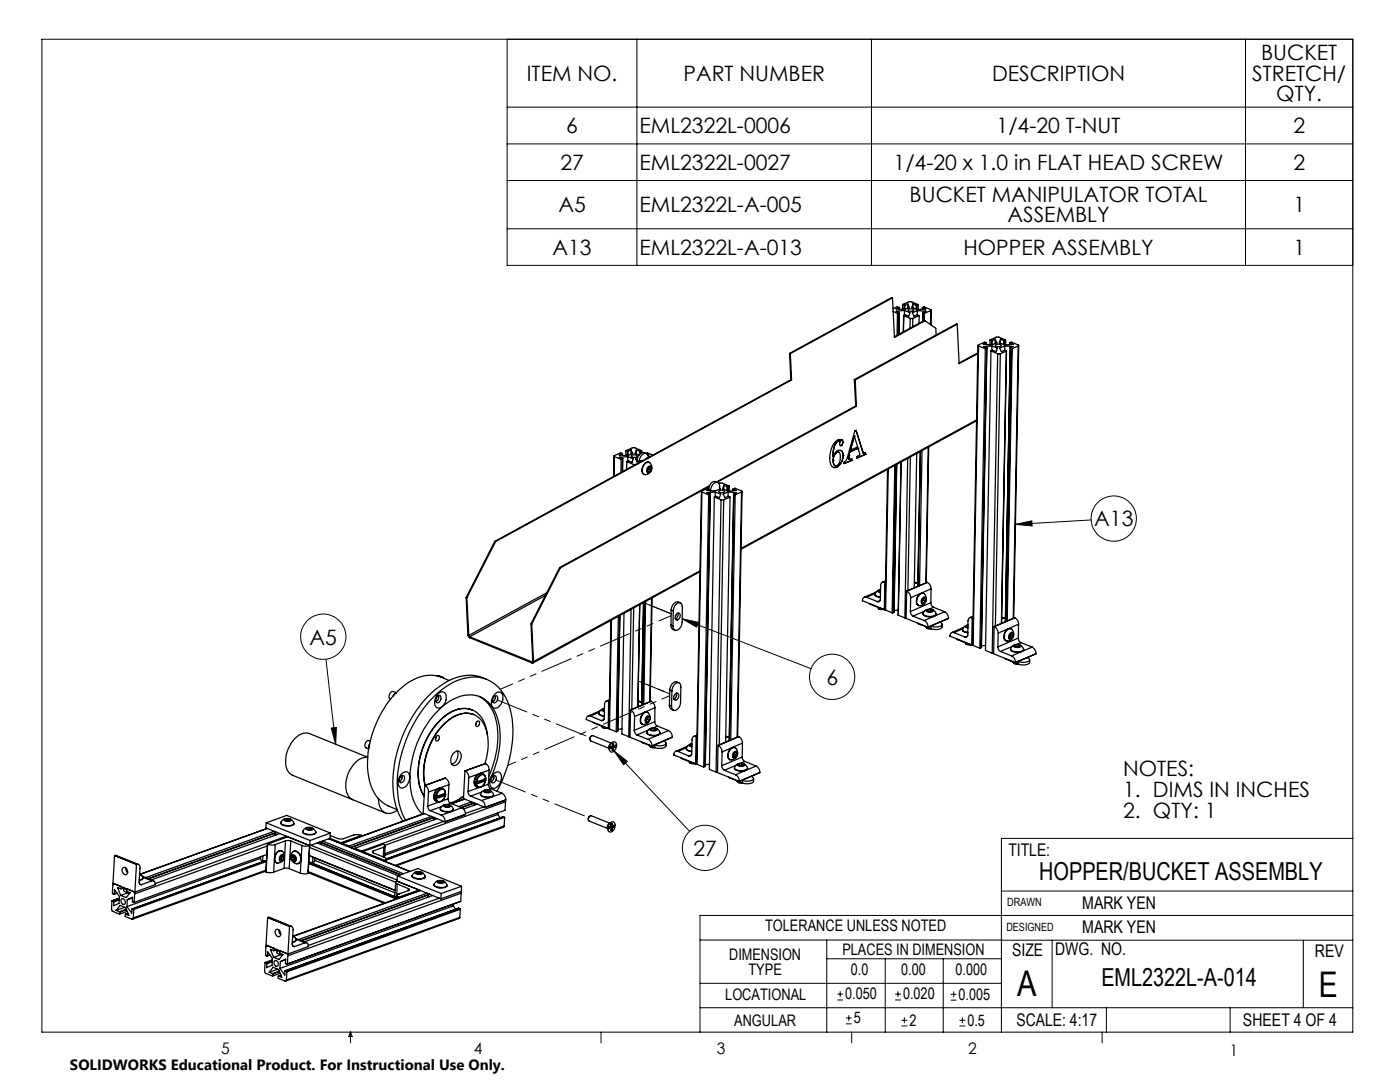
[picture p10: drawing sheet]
<svg xmlns="http://www.w3.org/2000/svg" width="279mm" height="216mm" viewBox="0 0 279 216" stroke-linecap="round" stroke-linejoin="round" font-family="sans-serif">
<g fill="none" stroke="#000" stroke-width=".2">
<path d="M8.4 7.8h261.6v198.2h-261.6zM101.2 7.8v45.2h168.8M127.1 7.8v45.2M173.9 7.8v45.2M248.6 7.8v45.2M101.2 28.7h168.8M101.2 36h168.8M101.2 21.4h168.8M101.2 45.6h168.8M202.7 104.6l3.2-.7 .1 1.1zM217.8 103.8l-15.1 .8M65.1 131.6l1.9 16.9"/>
<path d="M136.1 123.5l25.8 9.9M136.1 123.5l3.3 .7-.4 .9zM66.1 145.3l1-.1-.1 3.3zM122.6 149.9l15 16M122.6 149.9l2.6 2-.7 .7zM199.8 177.8h70.2M270 167.3h-70.2v38.7M139.7 187.6h60.2M139.7 196.2h60.1M165 187.6v18.4M165 191.3h34.8M167.1 199.5h1.1"/>
<path d="M167.1 198.4h1.1M167.7 197.8v1.1M176.7 191.3v14.7M178.6 199.5h1.2M178.6 198.4h1.2M179.2 197.8v1.1M188.2 191.3v14.7M189.7 199.6h1.2M189.7 198.4h1.2M190.3 197.8v1.2M199.8 187.6h70.2M210 187.6v13.5"/>
<path d="M260.1 187.6v13.5M270 182.7h-130.3v23.3M70 206v2.1M70 206l.3 .8h-.7zM119.9 206v2.1M139.7 201.1h130.3M168.8 204.3h1.2M168.8 203.1h1.2M169.4 202.6v1.1M170 206v2.1M179.9 204.7h1.2M179.9 203.6h1.2"/>
<path d="M180.5 203v1.2M191.5 204.7h1.2M191.5 203.6h1.2M192.1 203v1.2M220 206v2.1M220.8 201.1v4.9M245.5 201.1v4.9"/>
<circle cx="222.3" cy="103.5" r="4.5"/>
<circle cx="64.5" cy="127" r="4.5"/>
<circle cx="166.1" cy="135.1" r="4.5"/>
<circle cx="140.7" cy="169.2" r="4.5"/>
</g>
<path d="M136.1 123.5l3.3 .7-.4 .9zM202.7 104.6l3.2-.7 .1 1.1zM122.6 149.9l2.6 2-.7 .7zM66.1 145.3l1-.1-.1 3.3z" fill="#000"/>
<g fill="none" stroke="#000" stroke-width=".25">
<path d="M178.1 59.4l-20.4 11.2M178.1 59.4l.4 7.9 6.1-3.3M178.1 59.4h-.2l-20.3 11.1M157.6 70.5l.1 .1M157.6 70.5l.2 5.3M157.7 70.6l.3 5.2M157.8 75.8h.2M157.8 75.8l-59.1 32.2M158 75.8l-59.1 32.3M170.5 75.7l.2 .1M170.5 75.7l.3 5.3M170.7 75.8l.2 5.3"/>
<path d="M178.2 62.2l.9 .3M179.1 62.5h.1M179.1 62.5l-.1 4.4M179.2 62.5v4.3M179.4 61.3l-.3-.1-.9 .4M179.4 61.4v.3M179.4 61.4h.1M179.4 61.3v.4M179.5 62.4l-.1 4.3M179.5 62.4l-.3 .1M180.1 60.7l1.7-.5 1.5 .6M180.1 60.7l.3 .2"/>
<path d="M180.1 60.7v1M180.3 63v3.2M180.4 63l1.2 .5M180.4 63l-.1 3.2M180.4 60.9h.2M180.4 60.9v.9M180.5 61.9l1.1 .5-.2 .7-.7-.3-.3 .2M180.5 61.9l-1.6 .2 .6 .3M180.5 61.9v1M180.6 60.9v.8M181.2 60.6l-.6 .3M181.2 60.6l.3 .7-1 .5-1.7-.2 .6-.2"/>
<path d="M181.2 60.6v.9M181.2 61.8a.72 .72 0 0 1 1.2 .1 .72 .72 0 0 1-1.2-.1zM181.6 63.5h.6M181.6 63.5v2M182.2 63.5l-.1 1.7M182.2 60.6l.6 .3M182.2 60.6l-.2 .7 1.1 .5 1.6-.1-.6-.3M182.2 60.6v.8M182.8 60.9h.2M182.8 60.9v.8M183 60.9v.8M183.1 62l-1 .4 .3 .7 .6-.3 .4 .2"/>
<path d="M183.1 62l1.7 .1-.7 .3 .4 .1M183.1 62v.8M183.3 60.8l-.3 .1M183.3 60.8l-.1 1M183.4 63l-1.2 .5M183.4 63v1.5M184.1 61.3h.1M184.1 61.4v.3M184.1 61.3l.3-.1 1.4 .6-.1 .2M184.1 62.4v1.7M184.4 64h.2M184.4 64l-5.9 3.2"/>
<path d="M184.5 62.5v1.5M184.6 64l2.2 1.5v1.3M185.7 62l-1.2 .5M185.7 62v2.8M185.8 61.9v2.9M191 64.7l-20.3 11.1M191 64.7l.4 7.9 3.8-2M191 64.7l-.1-.1-20.4 11.1M195.2 68.9l-1.1 59.8 .1 .1M195.2 70.4l-3.8 2M195.3 69l1.3 .6M195.3 69l-1.1 59.8"/>
<path d="M196.6 69.6l-1.1 59.7M196.8 68.4l-.3-.1-1.3 .5v.1l.1 .1M196.8 68.4v.4M197 69.4l-1.2 59.8M197.6 67.8l1.4-.6 1.7 .6M197.6 67.8l.3 .1M197.6 67.8v1M197.8 70l1.3 .6M197.8 70l-1.1 59.8 1.3 .6M197.9 67.9h.1M197.9 67.9v.9M197.9 69l1.1 .5-.2 .7-.6-.3-.4 .1"/>
<path d="M197.9 69l-1.6 .1 .7 .3-.4 .2M197.9 69v1M198 67.9v.9M198.6 67.7l.4 .7-1.1 .4-1.6-.1 .5-.3M198.6 67.7l-.6 .2M198.6 67.7v.8M198.7 68.8l.7-.1 .4 .2a.85 .85 0 0 1-1.2 0zM199.1 70.6h.5M199.1 70.6l-1.1 59.8M199.6 70.6l-1 54.3M199.7 67.7l-.3 .7 1.1 .4 1.7-.1-.7-.3M199.7 67.7l.6 .2"/>
<path d="M199.7 67.7l-.1 .8M200.3 67.9h.1M200.3 67.9v.8M200.4 67.9v.9M200.5 69l1.7 .1-.6 .4M200.5 69l-1 .5 .3 .7 .7-.3 .3 .1M200.5 69v.9M200.7 67.8l-.3 .1M200.7 67.8v1M200.8 70.1h.1M200.8 70.1l-1.2 .5M200.9 70l-1 54.4 .9-54.3"/>
<path d="M201.5 68.4v.4M201.5 68.4l.3-.1 1.5 .6-.1 .1M201.6 69.4l-1 54.7M201.6 69.5l.3 .1M201.9 69.6h.1M201.9 69.6l-1 54.4M202 69.6l-1 54.3M203.2 69l-1.2 .6M203.2 69l-1 54.4M203.3 68.9l-1 54.4M122.5 91l-.1 4.1M122.6 91.1l1.4 .6"/>
<path d="M122.6 91.1v3.9M124 91.7l-.1 2.6M124.2 90.5l-.3-.2-1.3 .6v.2M124.2 90.5h.1M124.2 90.5v.3M124.2 91.5l-.2 .2M124.3 91.5l-.1 2.6v-2.6M124.9 89.9l1.4-.6 .4 .1 1.4 .5M124.9 89.9l.3 .1M124.9 89.9v1M125.1 92.1l1.3 .6M125.1 92.1v1.6"/>
<path d="M125.2 90h.1M125.2 90v.9M125.3 91.1l1.1 .4-.2 .8-.8-.3-.3 .1M125.3 91.1l-1.7 .1 .6 .3M125.3 91.1v.9M125.3 90v.9M125.9 89.8l.4 .7-1 .4-1.7-.1 .6-.3M125.9 89.8l-.6 .2M125.9 89.8v.8M126 90.9a.7 .7 0 0 1 1.1 .2l-.7 .2-.4-.2zM126.4 92.7h.4M126.4 92.7v.2"/>
<path d="M127 89.8l.6 .2M127 89.8l-.2 .7 .7 .3M127 89.8v.8M127.1 91.9v.2M127.2 91.4l-.3 .1 .3 .8 .8-.3M127.6 90h.2M127.6 90v.7M127.8 90l-.1 .6M128.1 89.9l-.3 .1M128.1 89.9v.4M128.6 92.6a.77 .77 0 0 1 .9-.4 .77 .77 0 0 1 .6 .8 1.31 1.31 0 0 1-1.7 1.6l-.2-.8zM128.9 90.5l.3-.2 1.1 .5"/>
<path d="M129 90.5a1.09 1.09 0 0 0-1.7 .8l-.2 .6M129.2 91.4l-.3 .1M129.2 90.7l.3 .1h-.2M129.2 93.3a.49 .49 0 0 1 .8-.3 .49 .49 0 0 1 0 .8l-.5 .5a.48 .48 0 0 1-.5-.2 .48 .48 0 0 1 .1-.6zM129.4 91.3a.71 .71 0 0 0-.5-.8 .71 .71 0 0 0-.9 .4l-.3 .5-.1 .7-.5-.2M129.4 91.2h.1M129.5 93.3v.3M129.5 93.6l-.3 .3M129.5 93.6l.4 .2M129.5 92.3a1.04 1.04 0 0 0-1.3 .9l-.1 .9 .5 .6M129.6 93.2l.3 .1v.5l-.4 .4-.3-.1 .1-.5zM140 98.1l-1 54.3 .1 .1"/>
<path d="M140.1 98.2l1.3 .5M140.1 98.2l-1 54.3M141.4 97.5l-1.4 .5 .1 .2M141.4 98.7l-1 54.4M141.4 97.7l.4 .2M141.4 97.7v.2M141.5 97.1l-29.7 16.2M141.6 96.9l-29.9 16.3M141.7 98.6l-.3 .1M141.7 98.6l-1 54.3M141.7 98.6h.1M141.7 98.6l-.9 54.3"/>
<path d="M141.8 97.9h.1M142.6 99.2l1.3 .5M142.6 99.2l-1 54.3 1.3 .6M142.7 98.2l1.1 .4-.2 .7-.6-.2-.4 .1M142.7 98.2l-1.6 .1 .6 .3M142.7 98.2v.9M143.2 96.2a1.1 1.1 0 0 0-1.7 .8l-.1 .7M143.5 98a.72 .72 0 0 1 1.1 .2 .72 .72 0 0 1-1.1-.2zM143.5 96.5l.7-.1 1.3 .6M143.5 97.1l.3 .4-1.1 .5-1.7-.1 .4-.2M143.7 97.1a.71 .71 0 0 0-.5-.9 .71 .71 0 0 0-.9 .4l-.3 .6-.2 .7M143.9 99.7h.5"/>
<path d="M143.9 99.7l-1 54.4M144.4 99.7l-.9 48.9M144.5 96.8l.6 .3M144.5 96.8l-.3 .7 1.1 .5 1.7-.1-.7-.3M144.5 96.8v.8M145.1 97.1h.1M145.1 97.1v.8M145.2 97.1v.8M145.3 98.2l-1 .4 .4 .7 .5-.2 .5 .1M145.3 98.2l1.7 .1-.6 .3M145.3 98.2v.9M145.5 97l-.3 .1"/>
<path d="M145.5 97v1v-1M145.7 99.2l-1.3 .5M145.7 99.2l-.9 48.9M146.3 97.6l.4-.2 1.3 .6h.1l-.1 .2M146.3 97.6v.3M146.4 98.6h.1M146.4 98.6l-.9 49.2M146.4 98.6l.3 .1M146.7 98.7l-.9 48.9M148 98.2l-1.3 .5M148 98.2l-.9 48.9M148.1 98.1l-.9 48.9"/>
<path d="M166.2 90.7v.3M166.2 90.7h.1M166.2 91h.1M166.3 91.9v.5l.3 .5M166.3 91.9h.1M166.9 93.2l-.5 .1M166.9 93.2h.1M167.1 90.2a1.72 1.72 0 0 0-.8 1.7M167.1 90.2h.3M167.1 90.2a.34 .34 0 0 1 .5 .3l.1 .3a2.03 2.03 0 0 1-.7 2.1h-.3M167.1 90.2h.1M167.3 88l-.5 .5-.3 .7-.3 1.5"/>
<path d="M167.3 88h.1M167.6 88h-.3M167.6 88v.1a.5 .5 0 0 0 .3 .8M167.6 88h.1M167.8 89.9l.3 .2 .2 .8M167.9 88.9h.1M167.9 88.9h-.2M167.9 87.7h.1M168 87.7l.2 .5M168 87.7a1.31 1.31 0 0 0-1.6 .8 4.9 4.9 0 0 0-.4 4.5l.6 .3 .3-.1M168 87.7h.1M168.2 88.2l-.1 .5-.2 .2"/>
<path d="M168.2 88.2h.1M168.3 90.9a2.57 2.57 0 0 1-1.4 2.3M168.3 90.9l-.1-.5a.8 .8 0 0 0-.7-.6 .8 .8 0 0 0-.8 .4l-.5 .8M168.3 90.9h.1M169.3 91.4l.2 .3 .5-.2v.4M169.3 91.4l.2 .3M169.3 91.4h.1M169.4 90.9l-.1 .5M169.4 90.9h.1M169.6 90.1h.1M169.6 90.1l-.2 .8M169.7 89.8h.1"/>
<path d="M170 91.9h.1M170.5 87h.1M170.5 87l-.8 2.8M170.5 87l.7 2.2-1.5 .6M170.8 81l.1 .1M170.8 81l-27.8 15.2M170.9 81.1l-27.7 15.1M171.2 89.5l.4 1a.5 .5 0 0 1-.6 .6v.3l1.7-.7M171.2 89.5h.1M171.2 89.5l-1.6 .6M172.2 90.3l.1 .2M172.2 90.3l-1.3-4.4-.3 .1-1.5 5.5-.6 .7v.3l1.5-.6"/>
<path d="M172.2 90.3h.1M172.4 90.5l.3-.1v.3M172.7 90.7h.1M177.1 93.7l-.5 27.9 .1 .1M177.3 93.6l-.6 28.1M178.6 92.9l-.6 29.4M178.7 92.8l-.5 29.5M178.9 92.7l-.5 29.5M179 92.7l-.6 29.5M179.8 92.2l-.5 30.6M181.2 91.5l-.6 31.8M181.7 91.2l-.5 26.7"/>
<path d="M183 90.5l-.5 26.8M183.7 90.1l-.5 26.9M184 89.9l-.5 26.9M185.2 89.3l-.4 27M185.3 89.2l-.4 27.1M194.9 84l-47 25.6M194.9 83.8l-47 25.6M93 119.2l.2 .1M93 119.2l.4 7.5M93.2 119.3l.4 7.5M98.7 108l.2 .1M98.7 108l-5.7 11.2"/>
<path d="M98.9 108.1l-5.7 11.2M108.8 118.8l-15.1 8.3M109.1 118.3l-15.5 8.5M111.7 113.2l.1 .1M111.7 113.2l-5.7 11.3M111.8 113.3l-5.7 11.2M130 119.4l-.3 20.6M130.1 119.3l-.3 20.7M139.7 114.1l-33.3 18.2M139.7 113.9l-33.2 18.1M172.9 119.2a.61 .61 0 0 0-.8 .7l4.4 1.7M172.9 119.2l2.2 .9"/>
<path d="M174.6 118.6l.2 .4 .9 .2M174.7 118.4l-1.8 .8M174.8 118.1l-2.3 1.1M175.4 117.7l-.2 .2a.61 .61 0 0 0-.5 .6 .61 .61 0 0 0 .6 .6h.4M175.5 117.8h.2M175.5 117.8l-.1 .2 .3 .1M175.5 117.8v.3M175.6 119.8l-.5 .3M175.7 117.7l-.5 .2 .1 .2 .4 .2M176.5 116.2a.59 .59 0 0 0-.7 .6l-.1 2.8a.41 .41 0 0 1-.6 .5M176.5 116.2h.1M176.6 116.2l-.1 5.4"/>
<path d="M176.7 115.9l-.6 .3M176.7 116.1l-.1 .1M176.7 116.1l-.2 .1M180.9 118l-.1 5.4 4.4 1.8M180.9 118h.1M181 118a1.45 1.45 0 0 1 .8 1.3M181.8 119.3l-.1 2.7M182.5 116.2l.6 .1M183.2 116.4l-.4-.1-.3 .2M183.4 118.8a.74 .74 0 0 1 .9-.4 .74 .74 0 0 1 .5 .8 1.25 1.25 0 0 1-.3 1.2 1.25 1.25 0 0 1-1.3 .3 1.53 1.53 0 0 1 .2-1.9zM184 119.7l.4-.4 .2 .2v.4l-.3 .4-.3-.1zM184.2 119.3l.2-.2a.64 .64 0 0 1 .5 .6 .64 .64 0 0 1-.4 .7l-.2 .1a.64 .64 0 0 1-.5-.6 .64 .64 0 0 1 .4-.6z"/>
<path d="M184.3 119.8l-.3 .3M184.3 119.8l.3 .1M184.3 119.4v.4M184.3 118.4a1.08 1.08 0 0 0-1.3 .9l-.1 .4a.9 .9 0 0 0 .4 1.1M185 116.2h.1M185.1 116.2a1.51 1.51 0 0 1 .7 1.3M185.1 116.2l-4.1 1.8M185.8 117.5l-4 1.8M185.8 117.5v2.8M78.5 138.9a21.9 21.9 0 0 0-4.7 9.5M79 138.3l-.5 .6M79.1 138.2l-.6-.2a.9 .9 0 0 0-.6 1.5h.1"/>
<path d="M87.2 134.9l.4-.1 .8 .3M87.3 139l.3-.2a.78 .78 0 0 1 .4 .8 .78 .78 0 0 1-.5 .6h-.2a.77 .77 0 0 1 0-1.2zM87.5 138.8v.8l-.5 .4M87.5 138.4a.89 .89 0 0 1 1.2-.2 .89 .89 0 0 1 .3 1.1 1.87 1.87 0 0 1-1.7 2 1.67 1.67 0 0 1-.2-2.3zM88.1 135.1h.3l.1 .2M89.6 135.8a7.5 7.5 0 0 0-8.5 .7l-2.1 1.8M93.4 126.7l.3 .5M93.4 126.7l.2 .1M93.6 126.8l.1 .3M93.7 127.1l12.5 5M93.7 127.1v.1M93.7 127.2l12.5 5.1"/>
<path d="M95.5 138.9a7.4 7.4 0 0 1 3.7 6 18.6 18.6 0 0 1-1.6 10M97.2 135.6a8.4 8.4 0 0 0-8.8 .9 23.5 23.5 0 0 0-9.2 13.8 18.8 18.8 0 0 0 .5 12.3l.7 1.3M98.6 138.7a.94 .94 0 0 1 1.2-.6 .94 .94 0 0 1 .6 1.2 1.87 1.87 0 0 1-1.8 2 1.76 1.76 0 0 1 0-2.6zM98.6 139l.2-.1a.44 .44 0 0 1 .5 .1 .44 .44 0 0 1 0 .5l-.2 .5-.3 .2a.66 .66 0 0 1-.5-.5 .66 .66 0 0 1 .3-.7zM98.8 138.9v.4l-.4 .8M106 124.5h.1M106 124.5l.3 7.4M106.1 124.5l.4 7.5M106.2 132.1v.2M106.3 131.9l-.1 .2M106.3 131.9l.2 .1M106.3 132l-.1 .1"/>
<path d="M106.5 132l-.1 .3h-.2M121.4 139.9a.56 .56 0 0 0-.6 .1 .56 .56 0 0 0-.2 .5v2.8a.44 .44 0 0 1-.6 .5M121.4 139.9h.1M121.5 139.9l-.1 5.4M121.6 139.6l-.6 .3M121.6 139.8l-.1 .1M121.6 139.8l-.2 .1M121.9 123.8l-.4 21.5 .1 .2M122 123.7l-.4 21.8M123.4 123l-.4 23M123.7 122.8l-.4 23.1M124.5 122.4l-.4 24 1.4 .6"/>
<path d="M125.9 121.6l-.4 25.4M126.5 121.3l-.4 20.3M127.4 139.9l.6 .2M127.7 120.6l-.4 20.4M128.4 120.3l-.3 20.4M128.7 120.1l-.4 20.5M128.8 120l-.3 20.5M130 139.9a1.4 1.4 0 0 1 .7 1.3M130 139.9l-4.1 1.8M130 139.9l-4.2 1.8M133.7 137.7l.4 .2M133.7 137.7l-.1 3"/>
<path d="M133.9 124.7v.4a.98 .98 0 0 0 .8 .7M133.9 124.7l.4 .2M133.9 121.7l.5 .2M133.9 121.7v3M134.1 137.9a1.46 1.46 0 0 1 1.4-1.7 .77 .77 0 0 1 .4 .9l-.1 3a1.47 1.47 0 0 1-1.3 1.6 .81 .81 0 0 1-.5-.8M134.1 137.9l-.1 3M134.4 121.9a1.46 1.46 0 0 1 1.3-1.6l.4 .3 .1 .5-.1 3a1.52 1.52 0 0 1-1.3 1.7l-.4-.3-.1-.6M134.4 121.9l-.1 3M134.8 138.4l.2-.1a.48 .48 0 0 1 .5 .3 .48 .48 0 0 1-.1 .5l-.1 .3a.49 .49 0 0 1-.7 .2 .49 .49 0 0 1-.1-.7zM135 138.3v.7l-.5 .5M135.1 122.4l.2-.1a.64 .64 0 0 1 .5 .6 .64 .64 0 0 1-.4 .7l-.2 .1a.51 .51 0 0 1-.5-.3 .51 .51 0 0 1 .1-.5zM135.3 122.3v.7l-.5 .5"/>
<path d="M135.5 136.2a1.07 1.07 0 0 0-1.7 .9l-.1 .6M135.8 120.3a1.09 1.09 0 0 0-1.7 .8l-.2 .6M173.5 120.4l.3 .2M173.8 120.6l2.4 1M173.8 120.5v.1M175.1 121.1l.7 .3M175.2 121.2l.1 .3M175.3 121.5h.1M175.3 121.5l.9 .1M176.2 121.6l.5 .1M176.2 121.5v.1M176.6 121.6h-.1"/>
<path d="M176.7 121.7l1.3 .6M178 122.3h.2M178.4 122.2l-.2 .1M179.3 122.8l1.3 .5M179.3 121.7l-.9 .1M180.6 123.3h.2M181.7 122l.2 .6 .3 .3M182.2 122.9l2.2 .9M183.1 124.3l.3 .2M183.4 124.5l2.4 .9M183.4 124.4v.1M184.2 122.4v.1a1.51 1.51 0 0 0 2 .5l.5-.2 .1-.3"/>
<path d="M184.4 123.8a1.35 1.35 0 0 1 .8 1.3M184.5 122l-2.3 .9M184.7 125l.4 .3h.3M184.7 125.1l.5 .4h.6M184.9 121.7a1.03 1.03 0 0 1 1.4 .2 1.02 1.02 0 0 1-1.5-.1zM185 121.6l-.2 .1a.6 .6 0 0 0-.5 .7 .6 .6 0 0 0 .6 .5 1.7 1.7 0 0 0 1.9-.4l-.2-.5-.5-.4M185.1 121.7v.3M185.2 125.1v.1M185.7 121.6l.4 .2-.2 .2-.5 .1-.4-.2 .1-.2M185.7 121.6l-.6 .1M185.7 121.6l-.1 .4M185.7 124.9l.1 .1"/>
<path d="M185.8 120.3a.95 .95 0 0 0 .5 .9M185.8 120.3l-4.1 1.7M185.8 125v.4M186.3 121.2l2.2 .9M186.3 121.2l-.8 .3M187.6 124.1l.4 .5a1.29 1.29 0 0 1-1.6 .5l-.6-.1M188 124.6v.5a1.76 1.76 0 0 1-2.2 .3M188.5 122.1a1.45 1.45 0 0 1 .8 1.3M188.5 122.1l-4.1 1.7M189.3 123.4l-4.1 1.8M189.3 123.4l-4.1 1.7M189.3 123.4h.1"/>
<path d="M190.4 126.2a.6 .6 0 0 0-.8 .7l4.3 1.8M190.4 126.2l2.2 .9M190.9 127.5l.3 .2M191.2 127.7l2.4 .9M191.2 127.6v.1M192.1 125.6l.2 .4 .8 .3M192.1 125.5l-1.7 .7M192.3 125.2l-2.4 1M192.6 128.2l.7 .3M192.6 128.2l.2 .3 .3 .2h.6M192.9 124.8h-.1a.72 .72 0 0 0-.5 1.1l.8 .3M193 124.8h.2"/>
<path d="M193 124.8l-.1 .3 .3 .1M193 124.8v.3M193.1 126.9l-.5 .2M193.2 124.7l-.5 .3 .1 .2 .4 .1M193.6 128.6l.5 .2M193.6 128.6h.1M194 123.3a.57 .57 0 0 0-.6 0 .57 .57 0 0 0-.2 .6l-.1 2.7a.41 .41 0 0 1-.5 .5M194 123.3h.1M194 123.3l-.1 5.4M194.1 128.6l-.2 .1M194.2 123l-.6 .2M194.2 128.8l1.3 .5"/>
<path d="M194.2 123.2l-.2 .1M195.8 129.2l-.3 .1M195.9 129.2h-.1M196.7 128.8l-.8 .1M198 130.4h.3M198.4 125l-.1 5.5 4.4 1.7M198.4 125h.1M198.4 125a1.65 1.65 0 0 1 .8 1.3M199.1 129.1a.95 .95 0 0 0 .6 .9M199.2 126.3l-.1 2.8M199.7 130l2.2 .9M199.9 123.2l.6 .2"/>
<path d="M200.5 131.3l.3 .3M200.6 123.5l-.3-.1-.4 .1M200.8 131.6l2.5 .9M200.8 131.5v.1M200.9 125.8a.74 .74 0 0 1 .8-.4 .74 .74 0 0 1 .6 .8 1.25 1.25 0 0 1-.3 1.3 1.25 1.25 0 0 1-1.3 .3 1.53 1.53 0 0 1 .2-2zM201.5 126.5a.49 .49 0 0 1 .6-.3 .81 .81 0 0 1 .1 .9 .81 .81 0 0 1-.7 .4l-.2-.3zM201.7 129.5v.1a1.77 1.77 0 0 0 2.2 .4l.4-.2v-.3M201.7 126.8l-.2 .3M201.7 126.5v.3M201.7 126.8l.4 .2M201.8 125.5l-.1-.1a1.46 1.46 0 0 0-1.3 2.2l.4 .3M201.8 126.4l.3 .1v.5l-.3 .4-.3-.2v-.4z"/>
<path d="M201.9 130.9a1.45 1.45 0 0 1 .8 1.3M202 129l-2.3 1M202.2 132.1l.2 .2 .5 .1M202.2 132.1l.5 .4h.6M202.3 128.8a1.03 1.03 0 0 1 1.4 .1 1.02 1.02 0 0 1-1.5 0zM202.5 128.7l-.3 .1a.6 .6 0 0 0-.5 .6 .6 .6 0 0 0 .7 .6 1.7 1.7 0 0 0 1.9-.5l-.3-.5-.5-.3M202.5 123.3l-4.1 1.7M202.5 123.3h.1M202.5 123.3a1.4 1.4 0 0 1 .8 1.3M202.6 128.7v.3M202.7 132.2h.1M203.1 128.7l.4 .1-.1 .2-.5 .1-.4-.1 .1-.3"/>
<path d="M203.1 128.7h-.5M203.1 128.7v.4M203.2 132h.1M203.2 127.3a.95 .95 0 0 0 .6 .9M203.2 127.3l-4.1 1.8M203.3 132v.5M203.3 124.6l-4.1 1.7M203.3 124.6l-.1 2.7M203.8 128.2l2.2 .9M203.8 128.2l-.9 .4M205 131.2l.5 .4a1.29 1.29 0 0 1-1.6 .6l-.6-.2M205.5 131.7v.5a1.82 1.82 0 0 1-2.2 .3"/>
<path d="M206 129.1a1.65 1.65 0 0 1 .8 1.3M206 129.1l-4.1 1.8M206.8 130.4l-4.1 1.8M73.4 151.1l-11.7-4.7a3.3 3.3 0 0 0-3.6 1.9 5.6 5.6 0 0 0-.5 5.7l.8 .7 18.5 7.5M73.4 151.1a3.9 3.9 0 0 0-3.6 2.6 5.1 5.1 0 0 0 0 5.5l.6 .4M73.6 149.3a13.5 13.5 0 0 0 1.5 9.5l.4 .6M73.8 148.4l-.2 .9M73.9 147.8a.83 .83 0 0 0-1 .4 .83 .83 0 0 0 .2 1l.5 .2M75.5 159.4l1.4 1.1 2.3 1M75.5 159.4a2.69 2.69 0 0 0 1.7 2.9 2.62 2.62 0 0 0 2.1-.7M80 154.9l.2-.1a.38 .38 0 0 1 .4 0 .38 .38 0 0 1 .2 .4l-.2 .5-.3 .4a.35 .35 0 0 1-.4 .1 .35 .35 0 0 1-.2-.4zM80.2 154.3a.85 .85 0 0 1 1-.3 .85 .85 0 0 1 .6 .9 1.93 1.93 0 0 1-1.8 2.3 1.9 1.9 0 0 1 .2-2.9z"/>
<path d="M80.2 154.8v.7l-.5 .5M84.8 156.7h.1M84.8 156.7l-.3 5.5 4.3 1.8M84.8 156.7a1.39 1.39 0 0 1 .7 1.3M85.5 158l-.1 2.8M86.9 159.2h.1M86.9 159.2h.2M86.9 159.2l.2 .6 .2 .2M87 158.8l.1 .1M87 158.8h.1M87 158.8l-.1 .4M87.1 146.9l-.2 .6"/>
<path d="M87.2 146.9l.1-.1a.58 .58 0 0 1 .4 .6 .58 .58 0 0 1-.6 .5l-.2-.4zM87.3 160h.1M87.4 157.4l-1.9 .6M88.1 157.3a1.57 1.57 0 0 0-1.3 2.4l.3 .2M88.1 157.3a1.6 1.6 0 0 0-1.4 2.3l.6 .4M88.1 157.3l.3 .1M88.4 157.4l.3 .2 .2 .6M88.4 157.4a1.44 1.44 0 0 0-1.4 1.4M88.8 158.5h.1M88.8 158.5l.1 .1M88.8 158.5l-1.9 .7M88.9 158.6a1.38 1.38 0 0 1-1.6 1.4"/>
<path d="M88.9 158.2a.7 .7 0 0 0-.6-.7 .7 .7 0 0 0-.8 .4l-.4 1M88.9 158.2l-1.8 .7M88.9 158.2l-.1 .3M88.9 158.6l-.8 .4-1 .2M88.9 158.6a1.22 1.22 0 0 1-1.5 1.3l-.3-.7M88.9 155.3a1.51 1.51 0 0 1 .7 1.3M88.9 155.3l-4.1 1.4M89.4 159.4l.2 .7 .4 .2M89.4 159.4l-1.2 .4M89.6 156.6l-.2 2.8M89.6 156.6l-1.8 .6M90.5 150.3a.84 .84 0 0 1 1.1-.4 .84 .84 0 0 1 .4 1.1 1.69 1.69 0 0 1-1.5 1.8 1.57 1.57 0 0 1 0-2.5z"/>
<path d="M91.2 149.9a2.02 2.02 0 0 1-1.1 2.6M92.2 159.1l-2 1.2M92.5 158.9l-1.2 .7-1.5 .6M92.7 159.4l-2.6 .9M92.7 159.5l-2.5 .9M92.8 153.8h.1M92.8 153.8l-.3 5.5 4.3 1.8M92.8 153.8a1.26 1.26 0 0 1 .8 1.4M93.4 157.9a.86 .86 0 0 0 .5 1M93.6 155.2l-.2 2.7M93.9 158.9l2.2 .8M94.1 160l-2.6 .9"/>
<path d="M94.2 141.6a5.7 5.7 0 0 0-5.9 1.6 14.9 14.9 0 0 0-4.6 13.4l.9 2.3M94.5 142.6a5 5 0 0 0-5.4 1.4 14 14 0 0 0-4.4 12l.2 .7a13.6 13.6 0 0 1 5.4-13.5 4.2 4.2 0 0 1 6.7 2.4 11.1 11.1 0 0 1-.2 6.8M95 156.4h.1M95 156.4l.4 .7M95 155.9h.1M95 155.9v.5M95.1 157l.3 .1M95.1 144l-.2 .6M95.2 144l.2-.1a.56 .56 0 0 1 .3 .6 .56 .56 0 0 1-.6 .5l-.2-.4zM95.4 154.5l-1.8 .7M95.6 157.1l-2.2 .8M95.9 158.5v.1a1.98 1.98 0 0 0 2.6 .1v-.1"/>
<path d="M96.1 159.7a1.4 1.4 0 0 1 .7 1.4M96.1 158l-2.2 .9M96.2 154.4a1.55 1.55 0 0 0-1.3 2.4l.2 .2M96.4 154.5a1.44 1.44 0 0 0-1.4 1.4M96.4 154.5a1.14 1.14 0 0 0-1.6 .9l-.1 .7a.87 .87 0 0 0 .4 .9M96.4 154.5h.1M96.5 154.5l.2 .2 .2 .6M96.6 157.8a1.13 1.13 0 0 1 1.4 .1 1.11 1.11 0 0 1-1.5 0zM96.7 157.7l-.5 .3a.45 .45 0 0 0-.3 .4 .45 .45 0 0 0 .4 .5 2.32 2.32 0 0 0 2.2-.2l-.2-.5-.5-.4M96.8 157.7v.3M96.9 155.3v.3M96.9 155.6h.1"/>
<path d="M96.9 155.6v.1M96.9 155.7l-1.8 .7M96.9 155.7a1.21 1.21 0 0 1-1.5 1.3l-.3-.6M96.9 155.6l-1.9 .8M96.9 152.4l-4.1 1.4M96.9 152.4h.1M96.9 155.7a1.5 1.5 0 0 1-1.5 1.4M96.9 155.3h.1M96.9 155.3a.7 .7 0 0 0-.6-.7 .7 .7 0 0 0-.8 .4l-.4 .9M96.9 155.3l-.7 .4-1.1 .2M96.9 152.4a1.39 1.39 0 0 1 .7 1.3M97.3 146.6a5.9 5.9 0 0 0-2.9-4.9 5.6 5.6 0 0 0-6 1.6 14.9 14.9 0 0 0-4.7 13.4l.5 1.3 .4 .8"/>
<path d="M97.4 157.7l.4 .2-.2 .1-.9-.1 .1-.2M97.4 157.7h-.6M97.4 157.7l-.1 .4M97.5 156.1a18.1 18.1 0 0 0 1.8-12.7 5.8 5.8 0 0 0-6.7-4.7 13.1 13.1 0 0 0-8 6.7 18.5 18.5 0 0 0-2.2 14.1l1.1 2 .8 1M97.5 156.5v.4l.5 .5M97.5 156.5l-1.3 .5M97.6 153.7l-.1 2.8M97.6 153.7l-1.7 .6M98 157.4l2.2 .9M98 157.4l-.7 .2M98.3 155l.2-.2a.44 .44 0 0 1 .5 .2 .44 .44 0 0 1 0 .5l-.2 .5-.3 .2a.65 .65 0 0 1-.6-.5 .65 .65 0 0 1 .4-.7zM98.5 154.4a.91 .91 0 0 1 1.2-.3 .91 .91 0 0 1 .4 1.2 2.1 2.1 0 0 1-1.6 2 1.32 1.32 0 0 1-.6-2z"/>
<path d="M98.5 154.8l.1 .5-.2 .5-.4 .2M99.2 157.9a23.5 23.5 0 0 0 2.6-16.2 7.8 7.8 0 0 0-7-6.6 12.9 12.9 0 0 0-9.4 5.2 25.5 25.5 0 0 0-5.9 19l.7 2.8 .7 1.6M100.2 158.3a1.4 1.4 0 0 1 .7 1.3M100.2 158.3l-4.1 1.4M100.8 159.7l.1 .3M100.9 160l-.1 1.7-24 8.7M100.9 160l-24.1 8.7M100.9 159.6l-4.1 1.5M100.9 159.6h.1M117.8 142.9a.61 .61 0 0 0-.8 .7l4.4 1.7M117.8 142.9l2.2 .9M118 146.9l-.3 .3v.4"/>
<path d="M118.4 144.1l.3 .2M118.7 144.3l2.4 1M118.7 144.3h.1M119.5 142.2l.1 .3 .3 .2 .7 .1M119.5 142.3l.2 .4 .9 .2M119.6 142.1l-1.8 .8M119.7 141.9l-2.3 1M120 144.9l.7 .2M120.1 144.9l.1 .3M120.2 145.2h.1M120.2 145.2l.9 .1M120.3 141.4l-.4 .2-.4 .6"/>
<path d="M120.4 141.5h.2M120.4 141.5l-.1 .2 .3 .2M120.4 141.5v.3M120.5 143.5l-.5 .3M120.6 141.4l-.5 .2 .1 .3 .4 .1M121.1 145.3l.5 .1M121.1 145.2v.1M121.5 145.3h-.1M121.6 145.5l1.4 .5M121.8 149.1v.3l.2-.1M121.8 149.2l.2 .1M121.8 149.1l.4 .2"/>
<path d="M122 148.3l-3.7-1.5a.63 .63 0 0 0-.5 .4 .63 .63 0 0 0 .1 .6l3.7 1.5M122 148.3a.62 .62 0 0 1 .9-.2 .62 .62 0 0 1 .1 .9l-.2 .6a.65 .65 0 0 1-.9 .4 .65 .65 0 0 1-.3-.9zM122 149l.1 .3M122 149l-.2 .1M122 149.3h.2M122.1 149l.4 .2M122.1 149.3h.1M122.1 149.3l.3 .1M122.2 149.3v.4l.2-.1M122.2 148.1l-.5 .3-.2 .4 .1 .8M122.2 149.4l.1 .2M122.2 148.4l.2-.1v.3"/>
<path d="M122.2 148.4v.3M122.2 148.7l-.2 .3M122.2 148.6h.2M122.2 148.7l.3 .1M122.3 149.6l-.1 .1M122.3 148.9h.4M122.3 148.9l-.2 .1M122.3 148.9l.3 .1M122.3 149.6h.1M122.4 148.3l-.2 .1M122.4 148.6l.1 .2M122.4 149.4v.2"/>
<path d="M122.5 148.8l.3-.1v.3M122.5 149.2l-.1 .2M122.6 149l-.1 .2M122.7 148.9l.1 .1M122.8 148.7l-.1 .2M122.8 149h-.2M123.3 145.9l-.3 .1M123.3 145.8v.1M124.1 145.5h-.8M125.5 147h.2M125.8 141.7l-.1 5.4 4.4 1.8M125.8 141.7h.1"/>
<path d="M125.9 141.7a1.45 1.45 0 0 1 .7 1.3M126.6 145.7l.2 .6 .3 .3M126.6 143v2.7M127.1 146.6l2.2 .9M128 148l.3 .2M128.1 140.1h-.4l-.4 .1M128.3 148.2l2.4 1M128.3 148.1v.1M128.3 142.5a.74 .74 0 0 1 .9-.4 .74 .74 0 0 1 .5 .8 1.25 1.25 0 0 1-.3 1.3 1.25 1.25 0 0 1-1.3 .2 1.53 1.53 0 0 1 .2-1.9zM128.9 143.2a.49 .49 0 0 1 .7-.3 .81 .81 0 0 1 .1 .8 .81 .81 0 0 1-.8 .5l-.2-.3zM128.9 143.9l.3 .1M129.1 146.2a1.32 1.32 0 0 0 1.7 .6l.8-.3 .1-.3"/>
<path d="M129.2 143.5l-.3 .3M129.2 143.5l.3 .2M129.2 143.1v.4M129.2 142.1a1.46 1.46 0 0 0-1.3 2.1l.3 .3M129.3 147.5a1.45 1.45 0 0 1 .8 1.3M129.4 145.7l-2.3 .9M129.5 143.7l.1-.5-.3-.1-.4 .3v.5l.3 .1M129.5 143.7l-.3 .3M129.6 148.7l.2 .2 .5 .1M129.6 148.8l.5 .4h.6M129.8 145.4a1.03 1.03 0 0 1 1.4 .2 1.02 1.02 0 0 1-1.5-.1zM129.9 145.3l-.2 .2a.6 .6 0 0 0-.5 .6 .6 .6 0 0 0 .6 .5 1.61 1.61 0 0 0 1.9-.4l-.2-.4-.5-.5"/>
<path d="M130 145.4v.3M130.1 148.8v.1M130.6 145.3l.4 .2-.2 .2-.5 .1-.4-.2 .1-.2M130.6 145.3l-.6 .1M130.6 145.3v.4M130.7 144a.95 .95 0 0 0 .5 .9M130.7 148.6v.1M130.7 144l-4.1 1.7M130.7 148.7v.5M130.7 141.2l-4.1 1.8M130.7 141.2v2.8M131.2 144.9l2.2 .9"/>
<path d="M131.2 144.9l-.8 .3M132.5 147.8l.4 .5a1.7 1.7 0 0 1-2.2 .4M132.9 148.3v.5a1.82 1.82 0 0 1-2.2 .4M133.4 145.8a1.45 1.45 0 0 1 .8 1.3M133.4 145.8l-4.1 1.7M133.6 140.7v.3a.98 .98 0 0 0 .8 .7M133.6 140.7l.4 .2M134.2 147.1l-4.1 1.7M134.2 147.1h.1M134.2 147.1l-4.1 1.8M135.3 149.9a.61 .61 0 0 0-.8 .7l4.3 1.8M135.3 149.9l2.2 .9"/>
<path d="M135.8 151.2l.3 .2M136.1 151.4l2.4 1M136.1 151.3v.1M137 149.3l.2 .4 .8 .3M137 149.2l-1.7 .7M137.2 148.9l-2.4 1M137.5 151.9l.7 .3M137.5 152l.5 .4h.6M137.8 148.5l-.4 .2a.58 .58 0 0 0-.4 .7 .58 .58 0 0 0 .7 .4l.3 .1M137.9 148.6h.2M137.9 148.6l-.1 .2 .3 .1M137.9 148.6v.2"/>
<path d="M138 150.6l-.5 .2M138.1 148.4l-.6 .3 .2 .2 .4 .1M138.5 152.4l.5 .1M138.5 152.3v.1M138.9 147a.54 .54 0 0 0-.6 0 .54 .54 0 0 0-.2 .6l-.1 2.8a.44 .44 0 0 1-.5 .4M138.9 147h.1M138.9 147l-.1 5.4M139 152.3l-.2 .1M139.1 146.7l-.6 .2M139.1 152.5l1.3 .6M139.1 146.9l-.2 .1M140.7 152.9h.1"/>
<path d="M140.7 152.9l-.3 .2M141.6 152.5l-.8 .1M142.9 154.1h.3M143.3 148.7v.1M143.3 148.7l-.1 5.5 4.4 1.7M143.3 148.8a1.52 1.52 0 0 1 .8 1.2M144 152.8l.2 .6 .4 .3M144.1 150l-.1 2.8M144.6 153.7l2.2 .9M144.8 146.9l.6 .2M145.4 155l.3 .3M145.5 147.2h-.7"/>
<path d="M145.7 155.3l2.5 .9M145.7 155.2v.1M146 149.3a.82 .82 0 0 1 .9 .1 .82 .82 0 0 1 .3 .9 1.27 1.27 0 0 1-1.6 1.2 1.71 1.71 0 0 1 .4-2.2zM146.4 150.2l.1-.2a.38 .38 0 0 1 .5-.1 .38 .38 0 0 1 .2 .3 .68 .68 0 0 1-.1 .8 .68 .68 0 0 1-.8 .1l-.1-.4zM146.6 153.2v.1a1.77 1.77 0 0 0 2.2 .4l.4-.4M146.6 150.6l-.2 .2M146.6 150.2v.4M146.6 150.6l.4 .1M146.7 149.2a1.38 1.38 0 0 0-1.4 .8 1.38 1.38 0 0 0 .4 1.6M146.7 150.1l.3 .1v.5l-.3 .4-.3-.1v-.5zM146.8 154.6a1.45 1.45 0 0 1 .8 1.3M146.9 152.7l-2.3 1"/>
<path d="M147.1 155.8l.7 .3M147.1 155.9l.3 .3h.8M147.2 152.5a1.13 1.13 0 0 1 1.4 .1 1.02 1.02 0 0 1-1.5 0zM147.4 152.4l-.3 .1a.6 .6 0 0 0-.5 .7 .6 .6 0 0 0 .6 .5 1.7 1.7 0 0 0 2-.5l-.3-.5-.5-.3M147.4 147a1.4 1.4 0 0 1 .8 1.3M147.4 147l-4.1 1.8M147.4 147l-4.1 1.7M147.5 152.5v.2M147.6 155.9h.1M148 152.4l.4 .1-.1 .3-.9-.1 .1-.2M148 152.4l-.5 .1M148 152.4v.4"/>
<path d="M148.1 155.7h.1M148.1 151.1a.95 .95 0 0 0 .6 .8M148.1 151.1l-4.1 1.7M148.2 155.7v.5M148.2 148.3l-4.1 1.7M148.2 148.3l-.1 2.8M148.7 151.9l2.2 1M148.7 151.9l-.9 .4M149.9 154.9l.5 .4a1.7 1.7 0 0 1-2.2 .4M150.4 155.4v.5a1.82 1.82 0 0 1-2.2 .3M150.9 152.9a1.52 1.52 0 0 1 .8 1.2M150.9 152.9l-4.1 1.7"/>
<path d="M151.7 154.1l-4.1 1.8M22.4 179.7l-.1 1.7 .1 .4 1.4 .6M22.4 179.7l.2 .1M22.6 179.8l.1 .2M22.8 176.3l-.1 .1M22.8 178.4l.1-.8 .9 1.3-.1 1.4-1 .4v-.7M22.9 170.7l-.4 5.5 4.4 1.8M22.9 170.7l4.3 1.8M22.9 170.7h.1M22.9 170.7h.3l4.4 1.8M23.3 178.2l-.5 .2M23.4 178.2l-.6 .2"/>
<path d="M23.8 179.6l-1.1 .4M23.8 179.2l-1.4 .5M23.8 179.4l-1.2 .4M24.2 177.3v-.4l-1.6-.5-.1 .2-.1 1.7 .4 .1M24.2 177.3l-.7-.2 .6 1.6M24.3 179.4a.62 .62 0 0 1 .7 .3 .62 .62 0 0 1-.3 .8 .68 .68 0 0 1-.4-1.1zM24.6 173.1a.75 .75 0 0 1 .8 .5 .75 .75 0 0 1-.4 1 .91 .91 0 0 1-.4-1.5zM24.7 177.1l-.5 .2M24.7 177.1l-.6 .2M25.1 173.2l.1 .5 .3 .4M25.3 177.6l-.4-.2-.2-.3v.7l.4 .2 .8 .2M25.4 179.5l1.1-.5-.1 .9 .4 .2"/>
<path d="M25.4 179.5l-.1 1.4M25.6 178.1l-1.5 .6M26.5 179.1l-1.1 .4M26.9 178.4l-.3-.5-1.3-.6v.5l.7 .3-.8 1-1.1-.4M26.9 178.4l-.1 1.7M27.2 172.5h.1M27.2 172.5a.57 .57 0 0 1 .6 .1 .57 .57 0 0 1 .1 .6l-.1 2.8a.44 .44 0 0 0 .4 .5M27.2 172.5l-.3 5.5M27.8 174.3l.4 .3a.54 .54 0 0 1 .3 .7 .54 .54 0 0 1-.7 .3M27.8 176.4l.4 .1M27.9 174.3l.1 .3-.2 .1M28.4 174.8l2.3 1"/>
<path d="M28.5 175l1.8 .8M28.5 175.2l-.1 .3-.6 .2M30.3 175.8a.57 .57 0 0 1 .6 .1 .57 .57 0 0 1 .1 .6l-4.1 1.5M30.3 175.8l-2.1 .7M52 171a.82 .82 0 0 0 .4 .9M52 171.3l-26.7 9.6M52.5 170.8l-.1 .7 .2 .4M53.1 173.8l-26.6 9.6M53.1 174l.6 .1 .9-.1M53.1 173.6l-26.5 9.6M53.1 164.2l4.1-1.5 8.7 3.5M53.1 164.2l8.8 3.5"/>
<path d="M53.1 164.2v1l8.7 3.5M53.2 171.9l-26.5 9.6M53.2 171.7l-26.8 9.7M53.3 165.3l-25.3 9.1M53.3 170.5l-26.5 9.6M53.3 168.8l-26.4 9.6M53.4 168.5h.1M53.4 168.5l-.3 5.5M53.4 168.5l.8 .1 .7-.1M54.7 165.9l-25.6 9.2M54.9 168.5l-.3 5.5M55.2 166.6l-.4-.3v.4"/>
<path d="M55.2 172.2h.1M55.2 166.1l-25.6 9.2M55.3 166.1l-25.7 9.3M55.4 170.1a.8 .8 0 0 1 1-.2 .8 .8 0 0 1 .4 1 1.2 1.2 0 0 1-1.7 1.1l-.2-.4v-.6zM55.8 166.3l-25.6 9.3M55.9 171.4h.1M56 170.7l.2-.2a.39 .39 0 0 1 .4 .1 .39 .39 0 0 1 .2 .4l-.2 .5a.47 .47 0 0 1-.7 .4 .47 .47 0 0 1-.1-.8zM56 171.4l.4 .2M56.1 164.2v.1a1.88 1.88 0 0 0 2.4 .3l.2-.3M56.2 170.8v.1M56.2 169.8a1.44 1.44 0 0 0-1.3 .8 1.44 1.44 0 0 0 .2 1.6M56.2 170.9l-.2 .5"/>
<path d="M56.2 170.9l.4 .2M56.6 171.1l-.2-.4-.3 .1-.2 .5 .1 .4 .4-.1M56.6 171.1l-.2 .5M56.7 163.4a1.24 1.24 0 0 1 1.4 .3 1.07 1.07 0 0 1-1.4-.2zM56.7 173.3h1M56.7 173.3l-2.1 .7M56.8 163.4l-.3 .2a.54 .54 0 0 0-.4 .6 .54 .54 0 0 0 .6 .4 1.65 1.65 0 0 0 2-.3l-.2-.4-.5-.5M57 167.8h1M57 167.8l-2.1 .7M57 167.8l-.3 5.5M57 163.4v.3M57.2 166.9l-26.2 9.4"/>
<path d="M57.4 167l-4 1.5M57.5 163.4l.4 .2-.1 .2-.9-.1 .1-.3M57.5 163.4h-.5M57.5 163.4v.4M57.7 173.3l2.2 .9M58 167.8l2.3 .9M58 167.8l-.3 5.5M58.2 170.7a.69 .69 0 0 1 .9 .4 .69 .69 0 0 1-.4 .9l-.4-.2-.2-.5zM58.2 171.1l.2-.4 .4 .2 .2 .5-.2 .4-.4-.2M58.2 171.1l.2 .5M58.3 170.1a1 1 0 0 1 1.6 .7 .94 .94 0 0 1 0 1.2 .94 .94 0 0 1-1.1 .3 1.41 1.41 0 0 1-.5-2.2zM58.6 171l-.4 .1"/>
<path d="M58.6 171l.1 .5M58.6 169.9a1.37 1.37 0 0 1 1.4 .9 1.37 1.37 0 0 1-.5 1.5M58.6 170.9v.1M58.7 171.5l-.3 .1M58.7 171.5l.2 .1M59.9 174.2l.8 .2 .8-.1M60.3 168.7l.5 .1h1M60.3 168.7l-.4 5.5M60.4 165.9v.1a1.89 1.89 0 0 0 2.6 .2v-.1M61.1 165.2a1.27 1.27 0 0 1 1.4 .2 1.12 1.12 0 0 1-1.5-.1zM61.2 165.1l-.3 .2a.54 .54 0 0 0-.5 .7 .54 .54 0 0 0 .7 .4 1.65 1.65 0 0 0 1.9-.3l-.7-.9M61.3 165.2v.3"/>
<path d="M61.5 174.3h.1M61.5 174.1l15.1 6.1M61.5 173.9l15.4 6.3M61.6 172.3l17.2 6.9M61.6 172.2l17.2 6.9M61.6 172l17.2 6.9M61.8 168.8l-.3 5.5M61.8 169.1l17.2 6.9M61.8 168.7v.1M61.8 168.7l-.3 5.6M61.9 167.7l-.1 1M61.9 165.2l.4 .1-.1 .2-1-.1 .1-.2"/>
<path d="M61.9 165.2h-.6M61.9 165.2l-.1 .4M62.1 168.7l17.2 6.9M62.3 172.3h.1M62.4 171.1v.7l-.2 .4M62.8 171.7l16 6.5M62.8 171.2v.2a.81 .81 0 0 1-.5 .9M63.3 168.2l16.1 6.5M63.8 168l16.1 6.6M63.9 168l16.1 6.5M64 168.5l.2-.3-.1 .3M64.4 167.8l16.1 6.5"/>
<path d="M65.6 167.4l16.2 6.5M65.9 167.3l-4.1 1.4M65.9 167.3l2.2 .9M65.9 166.2l-4 1.5M65.9 166.2v1.1M68.1 168.2v.1M68.3 168.3h-.2M68.3 168.3l1.4 .5M69.7 168.8v.1M70.8 169.3v.1M70.8 169.3l1.3 .5M72.1 169.8l.3 .2"/>
<path d="M72.1 166.7l-1.2-.2-2.6 .9h-.7l-1.7-.7M72.1 166.7v.1M72.1 166.7l-4 1.5M72.4 169.9l4.4 1.8M72.4 169.9v.2M74.5 169.8l-.2 .2 .2 .2 2.3 .9a.29 .29 0 0 1 .3 .3 .29 .29 0 0 1-.3 .3M74.5 169.8v.4M76.6 169.1l.3-.3-.4-.3-4.1 1.4M76.6 169.1l-2.1 .7M76.6 169.1l-.1 1.9M76.8 171.7v.1M76.9 168.8l-.2 2.3"/>
<path d="M78.8 177.7l-17.1-7 17.1 7M79 176.1l-.3 3.4M79.2 179.1l-.2 .3M79.2 178.7l-.2 .7M79.2 178.7l-.1 .7M79.3 175.8a.29 .29 0 0 0-.4 .3 .29 .29 0 0 0 .4 .3M79.3 175.8l8.7 3.6M79.3 176.4l2.2 .9M79.3 176.4l-.1 2.4M79.3 174.8l8.8 3.5M79.3 174.8l4.1-1.5 8.7 3.5M79.3 174.8v1"/>
<path d="M79.5 179v.2M79.5 179h.1M79.9 178.3l-.6 .2M79.9 178.3h-.3M81.5 177.3l.2 .3-2.2 .8a.3 .3 0 0 0-.3 .4 .3 .3 0 0 0 .3 .2M81.5 177.3v.4M82.2 174.8a1.56 1.56 0 0 0 2 .6l.5-.2 .1-.3M82.8 174.1a1.18 1.18 0 0 1 1.5 .1 1.07 1.07 0 0 1-1.5-.1zM83 174l-.3 .2a.54 .54 0 0 0-.4 .6 .54 .54 0 0 0 .6 .4 1.5 1.5 0 0 0 1.9-.4l-.6-.8M83.2 174v.3M83.7 177.6l-4.1 1.4M83.7 174l.4 .2-.1 .1-.9-.1 .1-.2"/>
<path d="M83.7 174h-.5M83.7 174v.4M83.8 177.7l-25.2 9.1M83.9 177.7l-25.3 9.1M84.6 162.3l-16.4 6M84.7 162.3l-16.4 6M85.2 178.2l-25.6 9.3M85.4 160.8l.2 .7 .3 .2M85.7 178.9l-.3-.3-.1 .4M85.7 178.4l-25.6 9.3M85.8 178.4l-25.6 9.3M85.9 161.7l2.2 1"/>
<path d="M86.1 162.9l-16.4 5.9M86.4 178.7l-25.7 9.2M86.6 163.1l-16.6 6M86.6 176.5v.1a1.92 1.92 0 0 0 2.4 .4l.2-.3M86.6 163.4v.2M86.6 163.1l-16.5 6M86.7 163.2v.3M87.2 163.4l-16.4 5.9M87.2 175.8a1.17 1.17 0 0 1 1.5 .2 1.07 1.07 0 0 1-1.5-.1zM87.4 175.8l-.3 .1a.57 .57 0 0 0-.4 .6 .57 .57 0 0 0 .6 .5 1.54 1.54 0 0 0 1.9-.4l-.7-.8M87.6 175.8l-.1 .2M87.6 160l-2.2 .8"/>
<path d="M87.7 179.2l-26.2 9.5M87.9 161.4v.1a2.01 2.01 0 0 0 2.4 .3l.2-.3M88.1 178.3l-.1 1.1M88.1 175.8h-.5M88.1 175.8l.3 .1-.1 .2-.9-.1 .2-.2M88.1 175.8v.3M88.1 162.7a1.4 1.4 0 0 1 .7 1.3M88.1 160.9l-2.2 .8M88.5 160.7a1.27 1.27 0 0 1 1.5 .2 1.18 1.18 0 0 1-1.5-.1zM88.5 163.9l-16.4 5.9M88.7 160.6l-.4 .2a.54 .54 0 0 0-.4 .6 .54 .54 0 0 0 .6 .5 1.81 1.81 0 0 0 2-.4l-.3-.5-.4-.3M88.8 160.7v.2"/>
<path d="M88.8 164h.1M89.3 160.6l.4 .2-.1 .2h-.5l-.4-.2 .1-.1M89.3 160.6l-.5 .1M89.3 160.6v.4M90 160.3l2.1 .9M90 160.3l-.7 .2M91.9 179.8l-34.6 12.6M91.9 179.8l-34.5 12.5M92 177.9v.3M92 178.2l-34.6 12.5M92 178.2l-.1 1.6M92.1 176.8l-4 1.5"/>
<path d="M92.1 176.8v1.1l-4.1 1.5M92.1 161.2a1.34 1.34 0 0 1 .8 1.3M92.1 161.2l-4 1.5M92.9 162.5l-4.1 1.5M92.9 162.5h.1M94.6 160.2l-2.6 .9M94.7 160.5v.2M94.7 160.2l-2.6 .9M94.8 160.3l-.1 .4M95.2 160.4l-2.7 1M96.6 161l-3.7 1.3M96.8 161.1h.1"/>
<path d="M99.3 162.5l-22.5 8.2M99.3 162.5l.5 .7M99.3 162.2v.3M100.4 163l-23.3 8.4M100.4 163l-23.3 8.4v.5M100.4 163l.3 .1M100.6 164.8l-.1 .3-21.4 7.7M100.6 164.8l-21.8 7.9M100.7 163.1l-.1 1.7M100.7 163.1l-23.6 8.5M117.7 162.9l-.3 .3v.3M121.5 165.2l.2 .1"/>
<path d="M121.6 165.1l-.1 .2h.2M121.6 165.1l.3 .2M121.7 164.3l-3.7-1.5a.65 .65 0 0 0-.4 1l3.6 1.5M121.7 164.3a.56 .56 0 0 1 .7-.3 .56 .56 0 0 1 .4 .7 1.06 1.06 0 0 1-1.3 1.2l-.2-.3v-.6zM121.7 165l.1 .2M121.7 165l-.1 .1M121.7 165.3h.2M121.8 165l.4 .1M121.8 165.2h.1M121.8 165.2l.3 .1M121.9 165.3v.4l.2-.1M121.9 165.3l.2 .3"/>
<path d="M121.9 164.1l-.6 .5-.1 .4 .1 .6M122 164.4l.1-.1v.3M122 164.4v.3M122 164.7l-.3 .3M122 164.5l.1 .1M122 164.7h.2M122.1 165.6h-.2M122.1 164.9h.3M122.1 164.9h-.3M122.1 164.9l.2 .1M122.1 165.6h.1M122.1 164.3l-.1 .1"/>
<path d="M122.1 165.3v.3M122.1 164.6l.1 .1M122.2 164.7h.3v.2M122.2 165.1l-.1 .2M122.3 165l-.1 .1M122.4 164.7v.2M122.4 164.9h.1M122.5 164.9l-.2 .1M23.2 181.6l.8-.9 1.1 .4 .6 1.6-.6-.3M23.2 181.6l.6 .3M23.8 181.9l.1 .1M23.9 182l-.1 .4"/>
<path d="M24.9 181l-1.7 .6M25 182.4l.5-.2-.4 .2M25.1 182.4l-.1 .5 1.4 .5 .2-.2M25.2 181.4l-1.4 .5M25.3 181.5l-1.4 .5M25.3 180.9l1 1.3 .1-.8 .3 .1M25.4 181.9l-1.6 .5M26.7 181.5l-.1 1.7M52.9 192.1l-.1 1.9 .2 .2 1.4 .6M52.9 192.1l.3 .1M53.2 192.2l.1 .1M53.3 188.7h-.1"/>
<path d="M53.3 190.7v.1M53.3 190.7l.1-.8 1 1.3-.1 1.4-1.1 .5 .1-.8M53.4 183.1l-.3 5.5 4.4 1.8M53.4 183.1l4.4 1.8M53.4 183.1h.4l4.3 1.7M53.4 183.1l4.4 1.7M53.4 183.1h.1M53.7 194l.8-1 1.1 .5 .6 1.5-.6-.2M53.7 194l.7 .3M53.8 190.5l-.5 .2M53.9 190.6l-.6 .2M54.3 191.9l-1 .4"/>
<path d="M54.3 191.8l-1.1 .4M54.4 194.3v.1M54.4 191.5l-1.5 .6M54.4 194.4v.4M54.6 189.7l-.6-.3 .6 1.6M54.7 189.7v-.4l-1.5-.6-.1 .2-.1 1.7 .3 .2M54.7 189.7h-.1M54.8 191.7a.61 .61 0 0 1 .7 .4 .61 .61 0 0 1-.3 .7l-.3-.1-.2-.4zM55.1 185.5a.81 .81 0 0 1 .8 .5 .81 .81 0 0 1-.2 .9 .86 .86 0 0 1-.7-.5 .86 .86 0 0 1 .1-.9zM55.2 189.4l-.5 .3M55.3 189.5l-.7 .2M55.5 193.4l-1.8 .6"/>
<path d="M55.6 194.8l-.1 .4 1.4 .6 .3-.3M55.7 185.6v.5l.3 .4M55.7 193.8l-1.3 .5M55.8 193.9l-1.4 .5M55.8 189.9l-.6-.4v.5l.2 .3 1 .2M55.8 193.3l1 1.3 .1-.9M55.9 194.2l-1.5 .6M56 191.9l1-.5v.9h.4M56 191.9l-.2 1.4M56.1 194.6l-.5 .2M56.1 190.5l-1.5 .5M56.9 193.7l.3 .1"/>
<path d="M57 191.5l-1 .4M57.2 193.8l.1 .1M57.3 193.9l-.1 1.6M57.4 190.7l-.1-.4-1.5-.6v.4l.7 .4-.8 1-1.1-.5M57.4 190.7v1.6M57.8 184.8a.57 .57 0 0 1 .6 .2 .57 .57 0 0 1 .1 .6l-.2 2.7a.4 .4 0 0 0 .5 .6M57.8 184.8v.1M57.8 184.9l-.3 5.5M58.4 186.7l.3 .2a.54 .54 0 0 1 0 1l-.4 .1M58.4 188.7l.4 .2M58.4 186.7l.2 .2-.2 .1M58.9 187.2l2.3 .9"/>
<path d="M59.1 187.4l1.8 .7M59.1 187.5l-.2 .4-.6 .1M60.9 188.1a.54 .54 0 0 1 .5 .2 .54 .54 0 0 1 .1 .6l-4 1.5M60.9 188.1l-2.1 .8M90.5 180.8l-34.7 12.5M90.5 180.8l.4 .6M90.5 180.4v.4M91.5 181.2h.1M91.5 181.2l-34.6 12.5M91.5 181.2l.3 .1M91.8 183.1l-.1 .2-34.7 12.5M91.8 183.1l-34.6 12.4"/>
<path d="M91.8 181.3l.1 .1M91.8 181.3l-34.6 12.5M91.9 181.4l-.1 1.7M91.9 181.4l-34.6 12.5"/>
</g>
<path d="M127.4 135.9l6.3 2.5" fill="none" stroke="#000" stroke-width=".2" stroke-dasharray="6.3 1.3 1.3 1.3 1.3 1.3" stroke-dashoffset="3.4"/>
<path d="M128.4 120.2l5.6 2.3M129.4 136.7l4.3 1.7M129.7 120.7l4.3 1.8M134.6 138.8l.2 .1M134.8 122.8l.3 .1" fill="none" stroke="#000" stroke-width=".2" stroke-dasharray="6.3 1.3 1.3 1.3 1.3 1.3"/>
<path d="M98.4 139.3l19.4 7.9M98.1 155.3l19.4 7.8" fill="none" stroke="#000" stroke-width=".2" stroke-dasharray="6.3 1.3 1.3 1.3 1.3 1.3" stroke-dashoffset="-.9"/>
<path d="M133.7 138.8l-32.4 13.9" fill="none" stroke="#000" stroke-width=".2" stroke-dasharray="6.3 1.3 1.3 1.3 1.3 1.3" stroke-dashoffset="4.6"/>
<path d="M134 122.8l-34.2 14.7" fill="none" stroke="#000" stroke-width=".2" stroke-dasharray="6.3 1.3 1.3 1.3 1.3 1.3" stroke-dashoffset="3.7"/>
<g font-size="7.1">
<text x="203" y="198.7">A</text>
<text x="263.2" y="198.9">E</text>
</g>
<g font-size="4.9">
<text x="207.4" y="175.7">HOPPER/BUCKET ASSEMBLY</text>
<text x="219.8" y="196.7">EML2322L-A-014</text>
</g>
<g font-size="4.2">
<text x="105.1" y="16.1">ITEM NO.</text>
<text x="136.4" y="16.1">PART NUMBER</text>
<text x="198" y="16.1">DESCRIPTION</text>
<text x="249.9" y="16.1">STRETCH/</text>
<text x="251.7" y="12">BUCKET</text>
<text x="254.7" y="20.2">QTY.</text>
<text x="113" y="26.5">6</text>
<text x="127.6" y="26.5">EML2322L-0006</text>
<text x="198.9" y="26.5">1/4-20 T-NUT</text>
<text x="258.1" y="26.5">2</text>
<text x="111.8" y="33.9">27</text>
<text x="127.6" y="33.9">EML2322L-0027</text>
<text x="178.3" y="33.9">1/4-20 x 1.0 in FLAT HEAD SCREW</text>
<text x="258.1" y="33.9">2</text>
<text x="181.5" y="40.3">BUCKET MANIPULATOR TOTAL</text>
<text x="111.4" y="42.3">A5</text>
<text x="127.6" y="42.3">EML2322L-A-005</text>
<text x="201.1" y="44.4">ASSEMBLY</text>
<text x="258.1" y="42.3">1</text>
<text x="110.3" y="50.8">A13</text>
<text x="127.6" y="50.8">EML2322L-A-013</text>
<text x="192.3" y="50.8">HOPPER ASSEMBLY</text>
<text x="258.1" y="50.8">1</text>
<text x="218.4" y="105">A13</text>
<text x="61.8" y="128.6">A5</text>
<text x="164.9" y="136.6">6</text>
<text x="224.2" y="154.8">NOTES:</text>
<text x="224.2" y="158.9">1. DIMS IN INCHES</text>
<text x="224.2" y="163.1">2. QTY: 1</text>
<text x="138.4" y="170.7">27</text>
</g>
<g font-size="3.5">
<text x="201.2" y="170.7">TITLE:</text>
<text x="216" y="181.4">MARK YEN</text>
<text x="202" y="190.7">SIZE</text>
<text x="210.6" y="190.6">DWG. NO.</text>
<text x="216" y="186.2">MARK YEN</text>
<text x="262.4" y="190.9">REV</text>
<text x="202.9" y="204.6">SCALE: 4:17</text>
<text x="248.1" y="204.6">SHEET 4 OF 4</text>
</g>
<g font-size="3.2">
<text x="152.7" y="185.7">TOLERANCE UNLESS NOTED</text>
<text x="145.5" y="191.5">DIMENSION</text>
<text x="168.1" y="190.5">PLACES IN DIMENSION</text>
<text x="149.4" y="194.6">TYPE</text>
<text x="169.8" y="194.6">0.0</text>
<text x="179.8" y="194.6">0.00</text>
<text x="190.7" y="194.6">0.000</text>
<text x="144.7" y="199.6">LOCATIONAL</text>
<text x="168.7" y="199.4">0.050</text>
<text x="180.2" y="199.4">0.020</text>
<text x="191.3" y="199.5">0.005</text>
<text x="146.5" y="204.6">ANGULAR</text>
<text x="170.4" y="204.2">5</text>
<text x="181.5" y="204.6">2</text>
<text x="193.1" y="204.6">0.5</text>
<text x="44.2" y="210.4">5</text>
<text x="94.6" y="210.3">4</text>
<text x="143.1" y="210.4">3</text>
<text x="193.2" y="210.3">2</text>
<text x="245.4" y="210.6">1</text>
</g>
<text font-size="3" x="14" y="213.5">SOLIDWORKS Educational Product. For Instructional Use Only.</text>
<g font-size="2.3">
<text x="200.8" y="185.7">DESIGNED</text>
<text x="201" y="180.9">DRAWN</text>
</g>
</svg>
